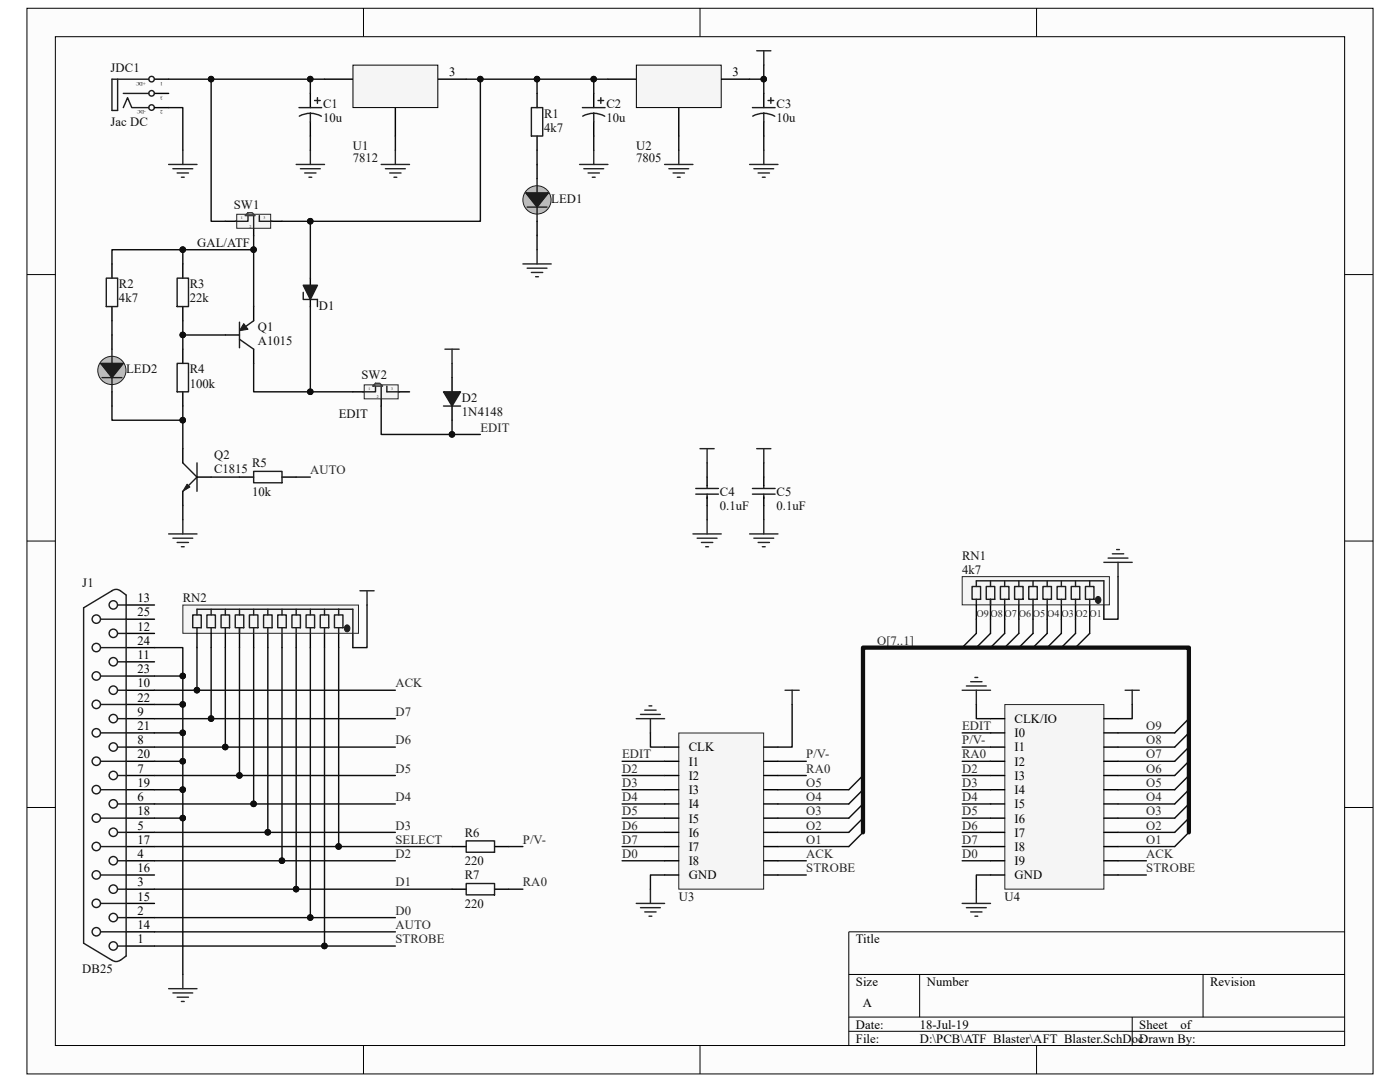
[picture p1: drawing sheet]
<svg xmlns="http://www.w3.org/2000/svg" width="279mm" height="216mm" viewBox="0 0 279 216" stroke-linecap="round" stroke-linejoin="round" font-family="sans-serif">
<path d="M5.4 1.7h268.6v212.6h-268.6z" fill="#fcfcfc"/>
<path d="M5.4 1.7h268.6v212.6h-268.6z" fill="none" stroke="#000" stroke-width=".2"/>
<path d="M11.1 7.4h257.3v201.2h-257.3z" fill="#fcfcfc"/>
<g fill="none" stroke="#000" stroke-width=".2">
<path d="M11 7.3h257.4v201.3h-257.4zM72.5 1.6v5.7M139.7 1.6v5.7M206.9 1.6v5.7M5.4 54.8h5.6M268.4 54.8h5.6M5.4 108h5.6M268.4 108h5.6M5.4 161.1h5.6M268.4 161.1h5.6M169.4 194.4h99M183.5 194.4v8.5"/>
<path d="M240.1 194.4v8.5M268.4 185.9h-99v22.7M72.5 208.6v5.7M139.7 208.6v5.7M169.4 202.9h99M169.4 205.8h99M206.9 208.6v5.7M226 202.9v5.7"/>
</g>
<g fill="none" stroke="#000" stroke-width=".28">
<path d="M25.2 137.7h5.6M25.2 134.9h5.6M25.2 132.1h5.6M25.2 129.2h5.6M25.2 126.4h5.6M25.2 123.6h5.6M25.2 120.7h5.6M47.8 126.4v2.8M50.6 126.4v2.8M53.5 126.4v2.8M56.3 126.4v2.8M59.1 126.4v2.8"/>
<path d="M61.9 126.4v2.8M64.8 126.4v2.8M67.6 126.4v2.8M70.4 126.4v2.8M25.2 157.6h5.6M25.2 154.7h5.6M25.2 151.9h5.6M25.2 149.1h5.6M25.2 146.2h5.6M25.2 143.4h5.6M25.2 140.6h5.6M25.2 177.4h5.6"/>
<path d="M25.2 174.6h5.6M25.2 171.8h5.6M25.2 168.9h5.6M25.2 166.1h5.6M25.2 163.3h5.6M25.2 160.4h5.6M25.2 188.8h5.6M25.2 185.9h5.6M25.2 183.1h5.6M25.2 180.3h5.6"/>
</g>
<g fill="none" stroke="#1c1c1c" stroke-width=".28">
<path d="M20.1 123.6h5.1M20.1 129.2h5.1M20.1 134.9h5.1M23.5 120.7h1.7M23.5 126.4h1.7M23.5 132.1h1.7M23.5 137.7h1.7M20.1 140.6h5.1M20.1 146.2h5.1M20.1 151.9h5.1M20.1 157.6h5.1M23.5 143.4h1.7"/>
<path d="M23.5 149.1h1.7M23.5 154.7h1.7M20.1 163.3h5.1M20.1 168.9h5.1M20.1 174.6h5.1M23.5 160.4h1.7M23.5 166.1h1.7M23.5 171.8h1.7M23.5 177.4h1.7M20.1 180.3h5.1M20.1 185.9h5.1M23.5 183.1h1.7"/>
<path d="M23.5 188.8h1.7M24 191.6l-.5 .2-.9-.1-5.9-3.5v-66.9l5.9-3.6 .6-.1a2.96 2.96 0 0 1 2 1.1v72.1l-1.2 .8"/>
<circle cx="19.2" cy="129.2" r=".83"/>
<circle cx="19.2" cy="123.5" r=".83"/>
<circle cx="19.2" cy="134.9" r=".83"/>
<circle cx="22.6" cy="137.7" r=".84"/>
<circle cx="22.6" cy="126.4" r=".84"/>
<circle cx="22.6" cy="132" r=".84"/>
<circle cx="22.6" cy="120.7" r=".84"/>
<circle cx="19.2" cy="157.6" r=".84"/>
<circle cx="19.2" cy="146.2" r=".84"/>
<circle cx="19.2" cy="151.9" r=".83"/>
<circle cx="19.2" cy="140.6" r=".83"/>
<circle cx="22.6" cy="149.1" r=".84"/>
<circle cx="22.6" cy="154.7" r=".84"/>
<circle cx="22.6" cy="143.4" r=".84"/>
<circle cx="19.2" cy="168.9" r=".83"/>
<circle cx="19.2" cy="163.2" r=".83"/>
<circle cx="19.2" cy="174.6" r=".83"/>
<circle cx="22.6" cy="177.4" r=".84"/>
<circle cx="22.6" cy="166.1" r=".84"/>
<circle cx="22.6" cy="171.7" r=".84"/>
<circle cx="22.6" cy="160.4" r=".84"/>
<circle cx="19.2" cy="185.9" r=".84"/>
<circle cx="19.2" cy="180.2" r=".83"/>
<circle cx="22.6" cy="183.1" r=".84"/>
<circle cx="22.6" cy="188.8" r=".84"/>
</g>
<path d="M33.7 197.3h5.6M34.5 198.1h4M35.4 199h2.2M36.2 199.8h.6M36.5 194.4v2.9" fill="none" stroke="#262626" stroke-width=".28"/>
<path d="M36.5 120.8h35v5.6h-35z" fill="#f5f5f5"/>
<path d="M36.5 120.7h35v5.7h-35z" fill="none" stroke="#262626" stroke-width=".2"/>
<path d="M68.9 124.9l.4-.2a.71 .71 0 0 1 .5 .7 .71 .71 0 0 1-.5 .7 .73 .73 0 0 1-.4-1.2z" fill-rule="evenodd" fill="#1c1c1c" stroke="#1c1c1c" stroke-width=".2"/>
<g fill="none" stroke="#1c1c1c" stroke-width=".28">
<path d="M38.5 122.7h1.7v2.6h-1.7zM39.3 122.7v-1.1h31.1v4.8M39.3 125.3v1.1M41.3 122.7h1.7v2.6h-1.7zM42.1 121.6v1.1M42.1 125.3v1.1M44.1 122.7h1.7v2.6h-1.7zM45 121.6v1.1M45 125.3v1.1M46.9 122.7h1.7v2.6h-1.7zM47.8 121.6v1.1M47.8 125.3v1.1"/>
<path d="M49.8 122.7h1.7v2.6h-1.7zM50.6 121.6v1.1M50.6 125.3v1.1M52.6 122.7h1.7v2.6h-1.7zM53.5 121.6v1.1M53.5 125.3v1.1M55.4 122.7h1.7v2.6h-1.7zM56.3 121.6v1.1M56.3 125.3v1.1M58.3 122.7h1.7v2.6h-1.7zM59.1 121.6v1.1M59.1 125.3v1.1"/>
<path d="M61.1 122.7h1.7v2.6h-1.7zM61.9 121.6v1.1M61.9 125.3v1.1M63.9 122.7h1.7v2.6h-1.7zM64.8 121.6v1.1M64.8 125.3v1.1M66.7 122.7h1.7v2.6h-1.7zM67.6 121.6v1.1M67.6 125.3v1.1"/>
</g>
<path d="M39.3 126.4v2.8M42.1 126.4v2.8M45 126.4v2.8" fill="none" stroke="#000" stroke-width=".28"/>
<path d="M71.8 117.9h2.9M73.2 117.9v2.8" fill="none" stroke="#262626" stroke-width=".28"/>
<path d="M135.5 146.3h16.9v31.1h-16.9z" fill="#f5f5f5"/>
<path d="M135.5 146.3h16.9v31.1h-16.9z" fill="none" stroke="#262626" stroke-width=".2"/>
<g fill="none" stroke="#000" stroke-width=".28">
<path d="M132.6 149.1h2.9M132.6 151.9h2.9M132.6 154.7h2.9M132.6 157.6h2.9M152.4 149.1h2.9M152.4 151.9h2.9M152.4 154.7h2.9M152.4 157.6h2.9M132.6 160.4h2.9M132.6 163.3h2.9M132.6 166.1h2.9M132.6 168.9h2.9"/>
<path d="M132.6 171.8h2.9M132.6 174.6h2.9M152.4 160.4h2.9M152.4 163.3h2.9M152.4 166.1h2.9M152.4 168.9h2.9M152.4 171.8h2.9M152.4 174.6h2.9"/>
</g>
<path d="M200.6 140.6h19.7v36.8h-19.7z" fill="#f5f5f5"/>
<path d="M200.5 140.6h19.8v36.8h-19.8z" fill="none" stroke="#262626" stroke-width=".2"/>
<g fill="none" stroke="#000" stroke-width=".28">
<path d="M64.8 15.8h5.6M87.4 15.8h5.6M78.9 21.5v5.6M197.7 143.4h2.8M197.7 146.2h2.8M197.7 149.1h2.8M197.7 151.9h2.8M197.7 154.7h2.8M197.7 157.6h2.8M220.3 143.4h2.8M220.3 146.2h2.8M220.3 149.1h2.8"/>
<path d="M220.3 151.9h2.8M220.3 154.7h2.8M220.3 157.6h2.8M197.7 160.4h2.8M197.7 163.3h2.8M197.7 166.1h2.8M197.7 168.9h2.8M197.7 171.8h2.8M197.7 174.6h2.8M220.3 160.4h2.8M220.3 163.3h2.8M220.3 166.1h2.8"/>
<path d="M220.3 168.9h2.8M220.3 171.8h2.8M220.3 174.6h2.8"/>
</g>
<path d="M129.8 177.4v2.9M194.8 177.4v2.9M127 180.3h5.6M127.8 181.1h4M128.7 182h2.2M129.5 182.8h.6M192 180.3h5.7M192.9 181.1h3.9M193.7 182h2.3M194.6 182.8h.5" fill="none" stroke="#262626" stroke-width=".28"/>
<path d="M70.5 13h16.9v8.5h-16.9z" fill="#f5f5f5"/>
<path d="M70.4 13h17v8.5h-17z" fill="none" stroke="#000" stroke-width=".2"/>
<path d="M121.3 15.8h5.7M143.9 15.8h5.7M135.5 21.5v5.6" fill="none" stroke="#000" stroke-width=".28"/>
<path d="M127 13h16.9v8.5h-16.9z" fill="#f5f5f5"/>
<path d="M127 13h16.9v8.5h-16.9z" fill="none" stroke="#000" stroke-width=".2"/>
<path d="M30.8 15.8h2.9M30.8 18.6h2.9M61.9 18.6v2.9M107.2 18.6v2.9M118.5 18.6v2.9M152.4 18.6v2.9M30.8 21.5h2.9M61.9 24.3v2.8M107.2 27.1v2.9M118.5 24.3v2.8M152.4 24.3v2.8" fill="none" stroke="#000" stroke-width=".28"/>
<g fill="none" stroke="#1c1c1c" stroke-width=".28">
<path d="M23.5 15.8v6.2h-1.2v-6.2h7.4M24.6 18.6h5.1M63.3 19.5v1.1M119.9 19.5v1.1M153.8 19.5v1.1M24.6 21.5l.9-2 .8 2h3.4M59.7 21.5h4.5M61.9 22.6l.9 .1 1.3 .5M61.9 22.6l-.9 .1-1.3 .5M61.9 22.6v1.7M62.8 20.1h1.1M106.1 21.5h2.2v5.6h-2.2z"/>
<path d="M116.2 21.5h4.6M118.5 22.6l.9 .1 1.3 .5M118.5 22.6l-.9 .1-1.3 .5M118.5 22.6v1.7M119.3 20.1h1.2M150.2 21.5h4.5M152.4 22.6l.9 .1 1.3 .5M152.4 22.6l-.9 .1-1.3 .5M152.4 22.6v1.7M153.3 20.1h1.1"/>
<circle cx="30.2" cy="18.6" r=".55"/>
<circle cx="30.2" cy="15.8" r=".55"/>
<circle cx="30.2" cy="21.5" r=".55"/>
</g>
<g fill="none" stroke="#262626" stroke-width=".28">
<path d="M151 10.1h2.8M152.4 10.1v2.9M33.7 32.8h5.6M34.5 33.7h4M35.4 34.5h2.2M36.2 35.4h.6M36.5 30v2.8M59.1 32.8h5.7M60 33.7h3.9M60.8 34.5h2.3M61.7 35.4h.5M61.9 30v2.8"/>
<path d="M76.1 32.8h5.6M76.9 33.7h4M77.8 34.5h2.2M78.6 35.4h.6M78.9 30v2.8M115.7 32.8h5.6M116.5 33.7h4M117.4 34.5h2.2M118.2 35.4h.6M118.5 30v2.8M132.6 32.8h5.7M133.5 33.7h3.9"/>
<path d="M134.3 34.5h2.3M135.2 35.4h.5M135.5 30v2.8M149.6 32.8h5.7M150.5 33.7h3.9M151.3 34.5h2.3M152.1 35.4h.6M152.4 30v2.8"/>
</g>
<circle cx="107.2" cy="39.9" r="2.82" fill="#c0c0c0" stroke="#1c1c1c" stroke-width=".2"/>
<path d="M104.9 38.5h4.5l-2.2 2.8z" fill="#1c1c1c"/>
<path d="M104.9 38.5h4.5l-2.2 2.8zM107.2 35.6v2.9M105.2 41.3h4M107.2 41.3v2.9M93 176.3h5.7v2.3h-5.7z" fill="none" stroke="#1c1c1c" stroke-width=".28"/>
<g fill="none" stroke="#000" stroke-width=".28">
<path d="M107.2 32.8v2.8M107.2 44.2v2.8M197.7 120.7v2.9M200.5 120.7v2.9M203.3 120.7v2.9M206.2 120.7v2.9M209 120.7v2.9M211.8 120.7v2.9M214.6 120.7v2.9M217.5 120.7v2.9M220.3 120.7v2.9M90.2 177.4h2.8"/>
<path d="M98.7 177.4h2.8"/>
</g>
<g fill="none" stroke="#262626" stroke-width=".28">
<path d="M104.4 52.7h5.6M105.2 53.5h4M106.1 54.4h2.2M106.9 55.2h.6M107.2 49.8v2.9M156.7 137.7h2.8M158.1 137.7v2.9M192 137.7h5.7M192.9 136.9h3.9M193.7 136h2.3M194.6 135.2h.5M194.8 137.7v2.9"/>
<path d="M224.5 137.7h2.9M226 137.7v2.9M127 143.4h5.6M127.8 142.6h4M128.7 141.7h2.2M129.5 140.9h.6M129.8 143.4v2.8"/>
</g>
<g fill="none" stroke="#0e0e0e" stroke-width=".28">
<path d="M172.2 157.6l-2.8 2.8M172.2 154.7l-2.8 2.9M237.3 157.6l-2.9 2.8M237.3 154.7l-2.9 2.9M237.3 151.9l-2.9 2.8M237.3 149.1l-2.9 2.8M237.3 146.2l-2.9 2.9M237.3 143.4l-2.9 2.8M172.2 166.1l-2.8 2.8M172.2 163.3l-2.8 2.8M172.2 160.4l-2.8 2.9M237.3 166.1l-2.9 2.8"/>
<path d="M237.3 163.3l-2.9 2.8M237.3 160.4l-2.9 2.9"/>
</g>
<path d="M192.1 115.1h29.3v5.6h-29.3z" fill="#f5f5f5"/>
<path d="M192 115.1h29.4v5.6h-29.4z" fill="none" stroke="#262626" stroke-width=".2"/>
<path d="M218.8 119.2l.4-.2a.71 .71 0 0 1 .5 .7 .71 .71 0 0 1-.5 .7 .73 .73 0 0 1-.4-1.2z" fill-rule="evenodd" fill="#1c1c1c" stroke="#1c1c1c" stroke-width=".2"/>
<g fill="none" stroke="#1c1c1c" stroke-width=".28">
<path d="M47.8 64.3v5.1M47.8 67.7l2.8 2M50.6 64l-2 1.4M194 117h1.7v2.6h-1.7zM194.8 117v-1.1h25.5v4.8M194.8 119.6v1.1M196.8 117h1.7v2.6h-1.7zM197.7 115.9v1.1M197.7 119.6v1.1M199.7 117h1.7v2.6h-1.7zM200.5 115.9v1.1M200.5 119.6v1.1"/>
<path d="M202.5 117h1.7v2.6h-1.7zM203.3 115.9v1.1M203.3 119.6v1.1M205.3 117h1.7v2.6h-1.7zM206.2 115.9v1.1M206.2 119.6v1.1M208.1 117h1.7v2.6h-1.7zM209 115.9v1.1M209 119.6v1.1M211 117h1.7v2.6h-1.7zM211.8 115.9v1.1M211.8 119.6v1.1"/>
<path d="M213.8 117h1.7v2.6h-1.7zM214.6 115.9v1.1M214.6 119.6v1.1M216.6 117h1.7v2.6h-1.7zM217.5 115.9v1.1M217.5 119.6v1.1"/>
</g>
<path d="M45 66.8h2.8M50.6 61.2v2.8M50.6 69.7v2.8M194.8 120.7v2.9" fill="none" stroke="#000" stroke-width=".28"/>
<path d="M220.3 112.2h5.7M221.1 111.4h4M222 110.5h2.3M222.8 109.7h.6M223.1 112.2v2.8" fill="none" stroke="#262626" stroke-width=".28"/>
<path d="M194.8 126.4l-2.8 2.8M197.7 126.4l-2.9 2.8M200.5 126.4l-2.8 2.8M203.3 126.4l-2.8 2.8M206.2 126.4l-2.9 2.8M209 126.4l-2.8 2.8M211.8 126.4l-2.8 2.8M214.6 126.4l-2.8 2.8M217.5 126.4l-2.9 2.8" fill="none" stroke="#0e0e0e" stroke-width=".28"/>
<path d="M48.6 64.6l.9 1.1-1.7 .3z" fill="#1c1c1c"/>
<path d="M48.6 64.6l.9 1.1-1.7 .3z" fill="none" stroke="#1c1c1c" stroke-width=".2"/>
<path d="M22.3 52.7v2.8M36.5 52.7v2.8M22.3 61.2v2.8M36.5 61.2v2.8M36.5 69.7v2.8M36.5 78.2v2.8" fill="none" stroke="#000" stroke-width=".28"/>
<path d="M21.2 55.5h2.3v5.7h-2.3zM35.4 55.5h2.2v5.7h-2.2zM35.4 72.5h2.2v5.7h-2.2z" fill="none" stroke="#1c1c1c" stroke-width=".28"/>
<circle cx="22.3" cy="73.9" r="2.82" fill="#c0c0c0" stroke="#1c1c1c" stroke-width=".2"/>
<path d="M20.1 72.5h4.5l-2.3 2.8z" fill="#1c1c1c"/>
<path d="M20.1 72.5h4.5l-2.3 2.8zM20.4 75.3h3.9M22.3 69.7v2.8M22.3 75.3v2.9" fill="none" stroke="#1c1c1c" stroke-width=".28"/>
<path d="M45 44.2h2.8M50.6 45.6v1.4M53.5 44.2h2.8M22.3 66.8v2.9M22.3 78.2v2.8" fill="none" stroke="#000" stroke-width=".28"/>
<path d="M47.3 42.8h6.7v2.8h-6.7z" fill="#f5f5f5"/>
<path d="M47.2 42.8h6.8v2.8h-6.8z" fill="none" stroke="#262626" stroke-width=".2"/>
<path d="M49.5 43v1.2h-2.6M50.6 43v2.6M51.8 43v1.2h2.5M36.5 92.4l2.8 2.8-2.3 2.3M39.3 92.4v5.6" fill="none" stroke="#1c1c1c" stroke-width=".28"/>
<path d="M49.5 42.5h.8l.6 .5h-2z" fill="none" stroke="#393939" stroke-width=".28"/>
<path d="M37.3 96.6l.6 .6-1.4 .8z" fill="#1c1c1c"/>
<path d="M37.3 96.6l.6 .6-1.4 .8z" fill="none" stroke="#1c1c1c" stroke-width=".2"/>
<path d="M61.9 55.5v1.4M61.9 59.8v1.4M36.5 89.5v2.9M36.5 98v2.9M39.3 95.2h2.8M47.8 95.2h2.8M56.3 95.2h2.8" fill="none" stroke="#000" stroke-width=".28"/>
<path d="M33.7 106.5h5.6M34.5 107.4h4M35.4 108.2h2.2M36.2 109.1h.6M36.5 103.7v2.8" fill="none" stroke="#262626" stroke-width=".28"/>
<path d="M60.5 58.3v1.5h2.8v1.4M50.6 94.1h5.7v2.2h-5.7z" fill="none" stroke="#1c1c1c" stroke-width=".28"/>
<path d="M60.5 56.9h2.8l-1.4 2.9z" fill="#1c1c1c"/>
<path d="M60.5 56.9h2.8l-1.4 2.9z" fill="none" stroke="#1c1c1c" stroke-width=".28"/>
<path d="M70.4 78.2h2.8M76.1 79.6v1.4M78.9 78.2h2.8" fill="none" stroke="#000" stroke-width=".28"/>
<path d="M72.7 76.8h6.8v2.8h-6.8z" fill="#f5f5f5"/>
<path d="M72.7 76.8h6.8v2.8h-6.8z" fill="none" stroke="#262626" stroke-width=".2"/>
<path d="M74.9 77v1.2h-2.5M76.1 77v2.6M77.2 77v1.2h2.6" fill="none" stroke="#1c1c1c" stroke-width=".28"/>
<path d="M74.4 77l.5-.5h.9l.6 .5z" fill="none" stroke="#393939" stroke-width=".28"/>
<path d="M90.2 75.3v2.9M90.2 81v2.9" fill="none" stroke="#000" stroke-width=".28"/>
<path d="M88.5 78.2h3.4l-1.7 2.8z" fill="#1c1c1c"/>
<path d="M88.5 78.2h3.4l-1.7 2.8zM88.5 81h3.4M138.9 97.5h4.5M138.9 98.6h4.5M141.1 96.9v.6M141.1 98.6v.9M150.2 97.5h4.5M150.2 98.6h4.5M152.4 96.9v.6M152.4 98.6v.9M93 167.8h5.7v2.3h-5.7z" fill="none" stroke="#1c1c1c" stroke-width=".28"/>
<g fill="none" stroke="#262626" stroke-width=".28">
<path d="M88.8 69.7h2.8M90.2 69.7v2.8M139.7 89.5h2.8M141.1 89.5v2.9M151 89.5h2.8M152.4 89.5v2.9M138.3 106.5h5.6M139.1 107.4h4M140 108.2h2.2M140.8 109.1h.6M141.1 103.7v2.8M149.6 106.5h5.7"/>
<path d="M150.5 107.4h3.9M151.3 108.2h2.3M152.1 109.1h.6M152.4 103.7v2.8"/>
</g>
<path d="M141.1 95.2v1.7M141.1 99.2v1.7M152.4 95.2v1.7M152.4 99.2v1.7M90.2 168.9h2.8M98.7 168.9h2.8" fill="none" stroke="#000" stroke-width=".28"/>
<g fill="none" stroke="#0e0e0e" stroke-width=".28">
<path d="M33.7 15.8h28.2M42.1 15.8v28.4h2.9M64.8 15.8h-2.9v2.8M93 15.8h25.5M95.9 15.8v28.4h-39.6M107.2 15.8v2.8M121.3 15.8h-2.8v2.8M149.6 15.8h2.8M152.4 13v5.6M33.7 21.5h2.8v8.5M61.9 27.1v2.9M78.9 27.1v2.9"/>
<path d="M107.2 30v2.8M118.5 27.1v2.9M135.5 27.1v2.9M152.4 27.1v2.9M22.3 52.7v-2.9h28.3v11.4M36.5 49.8v2.9M50.6 47v2.8M61.9 44.2v11.3M107.2 47v2.8M22.3 64v2.8M36.5 64v5.7M36.5 66.8h8.5"/>
<path d="M61.9 61.2v17h-11.3v-5.7M61.9 78.2h8.5M90.2 72.5v2.8M22.3 81v2.9h14.2v-2.9M36.5 83.9v5.6M42.1 95.2h5.7M59.1 95.2h2.8M76.1 81v5.7h19.8M90.2 83.9v2.8M141.1 92.4v2.8M152.4 92.4v2.8M36.5 100.9v2.8"/>
<path d="M141.1 100.9v2.8M152.4 100.9v2.8M223.1 115v8.6h-2.8M30.8 129.2h5.7v34.1M30.8 137.7h48.1M30.8 134.9h5.7M39.3 129.2v8.5M42.1 129.2v14.2M45 129.2v19.9M47.8 129.2v25.5M50.6 129.2v31.2M53.5 129.2v36.9"/>
<path d="M56.3 129.2v42.6M59.1 129.2v48.2M61.9 129.2v53.9M64.8 129.2v59.6M67.6 129.2v39.7M73.2 120.7v8.5h-2.8M194.8 123.6v2.8M197.7 123.6v2.8M200.5 123.6v2.8M203.3 123.6v2.8M206.2 123.6v2.8M209 123.6v2.8"/>
<path d="M211.8 123.6v2.8M214.6 123.6v2.8M217.5 123.6v2.8M30.8 154.7h48.1M30.8 149.1h48.1M30.8 143.4h48.1M30.8 157.6h5.7M30.8 151.9h5.7M30.8 146.2h5.7M30.8 140.6h5.7M124.2 157.6h8.4M124.2 151.9h8.4"/>
<path d="M124.2 154.7h8.4M129.8 146.2v2.9h2.8M155.3 157.6h14.1M155.3 151.9h5.6M155.3 154.7h5.6M158.1 140.6v8.5h-2.8M192 157.6h5.7M192 151.9h5.7M192 146.2h5.7M192 149.1h5.7M192 154.7h5.7M194.8 140.6v2.8h2.9"/>
<path d="M223.1 157.6h11.3M223.1 151.9h11.3M223.1 146.2h11.3M223.1 149.1h11.3M223.1 154.7h11.3M226 140.6v2.8h-2.9M30.8 163.3h5.7v31.1M30.8 177.4h59.4M30.8 171.8h48.1M30.8 166.1h48.1M30.8 160.4h48.1M30.8 168.9h59.4"/>
<path d="M101.5 177.4h2.9M101.5 168.9h2.9M124.2 171.8h8.4M124.2 168.9h8.4M124.2 166.1h8.4M124.2 163.3h8.4M124.2 160.4h8.4M132.6 174.6h-2.8v2.8M155.3 171.8h5.6M155.3 174.6h5.6M155.3 168.9h14.1M155.3 166.1h14.1"/>
<path d="M155.3 163.3h14.1M155.3 160.4h14.1M192 171.8h5.7M192 168.9h5.7M192 166.1h5.7M192 163.3h5.7M192 160.4h5.7M197.7 174.6h-2.9v2.8M223.1 171.8h5.7M223.1 174.6h5.7M223.1 168.9h11.3M223.1 166.1h11.3"/>
<path d="M223.1 163.3h11.3M223.1 160.4h11.3M30.8 188.8h48.1M30.8 183.1h48.1M30.8 185.9h48.1"/>
</g>
<g fill="#0e0e0e" stroke="#0e0e0e" stroke-width=".2">
<circle cx="36.5" cy="163.2" r=".55"/>
<circle cx="36.5" cy="134.9" r=".55"/>
<circle cx="36.5" cy="140.6" r=".55"/>
<circle cx="36.5" cy="146.2" r=".55"/>
<circle cx="36.5" cy="151.9" r=".55"/>
<circle cx="36.5" cy="157.6" r=".55"/>
<circle cx="39.3" cy="137.7" r=".55"/>
<circle cx="42.1" cy="143.4" r=".55"/>
<circle cx="45" cy="149.1" r=".55"/>
<circle cx="47.8" cy="154.7" r=".55"/>
<circle cx="50.6" cy="160.4" r=".55"/>
<circle cx="53.4" cy="166.1" r=".55"/>
<circle cx="56.3" cy="171.7" r=".55"/>
<circle cx="59.1" cy="177.4" r=".55"/>
<circle cx="61.9" cy="183.1" r=".55"/>
<circle cx="64.7" cy="188.8" r=".55"/>
<circle cx="67.6" cy="168.9" r=".55"/>
<circle cx="152.4" cy="15.8" r=".55"/>
<circle cx="118.5" cy="15.8" r=".55"/>
<circle cx="61.9" cy="15.8" r=".55"/>
<circle cx="42.1" cy="15.8" r=".55"/>
<circle cx="107.2" cy="15.8" r=".55"/>
<circle cx="95.9" cy="15.8" r=".55"/>
<circle cx="36.5" cy="66.8" r=".55"/>
<circle cx="36.5" cy="49.8" r=".55"/>
<circle cx="61.9" cy="44.1" r=".55"/>
<circle cx="50.6" cy="49.8" r=".55"/>
<circle cx="36.5" cy="83.8" r=".55"/>
<circle cx="61.9" cy="78.2" r=".55"/>
<circle cx="90.2" cy="86.7" r=".55"/>
</g>
<path d="M172.2 166.1v-36.9h65.1v36.9" fill="none" stroke="#0e0e0e" stroke-width=".85"/>
<g font-size="2.5" fill="#0e0e0e">
<text x="22.1" y="14.4">JDC1</text>
<text x="64.5" y="21.5">C1</text>
<text x="108.6" y="23.5">R1</text>
<text x="121" y="21.5">C2</text>
<text x="155" y="21.5">C3</text>
<text x="22.1" y="25.2">Jac DC</text>
<text x="64.5" y="24.3">10u</text>
<text x="70.4" y="30">U1</text>
<text x="108.6" y="26.3">4k7</text>
<text x="121" y="24.3">10u</text>
<text x="127" y="30">U2</text>
<text x="155" y="24.3">10u</text>
<text x="70.4" y="32.3">7812</text>
<text x="127" y="32.3">7805</text>
<text x="46.6" y="41.6">SW1</text>
<text x="110" y="40.5">LED1</text>
<text x="39.3" y="49.3">GAL/ATF</text>
<text x="23.7" y="57.5">R2</text>
<text x="37.9" y="57.5">R3</text>
<text x="23.7" y="60.3">4k7</text>
<text x="37.9" y="60.3">22k</text>
<text x="51.5" y="66">Q1</text>
<text x="63.6" y="61.8">D1</text>
<text x="51.5" y="68.8">A1015</text>
<text x="25.2" y="74.5">LED2</text>
<text x="37.9" y="74.5">R4</text>
<text x="37.9" y="77.3">100k</text>
<text x="72.1" y="75.6">SW2</text>
<text x="67.6" y="83.3">EDIT</text>
<text x="92.2" y="80.2">D2</text>
<text x="92.2" y="83">1N4148</text>
<text x="42.7" y="91.5">Q2</text>
<text x="42.7" y="94.4">C1815</text>
<text x="50.3" y="93.2">R5</text>
<text x="50.3" y="98.9">10k</text>
<text x="143.7" y="98.9">C4</text>
<text x="143.7" y="101.7">0.1uF</text>
<text x="155" y="98.9">C5</text>
<text x="155" y="101.7">0.1uF</text>
<text x="192" y="111.7">RN1</text>
<text x="16.4" y="117.1">J1</text>
<text x="192" y="114.5">4k7</text>
<text x="36.5" y="120.2">RN2</text>
<text x="92.7" y="167">R6</text>
<text x="92.7" y="172.6">220</text>
<text x="92.7" y="175.5">R7</text>
<text x="135.5" y="179.7">U3</text>
<text x="200.5" y="179.7">U4</text>
<text x="92.7" y="181.1">220</text>
<text x="16.4" y="194.2">DB25</text>
</g>
<g font-size="2.5">
<text x="89.7" y="15.2">3</text>
<text x="146.2" y="15.2">3</text>
<text x="27.4" y="125.8">12</text>
<text x="27.4" y="123">25</text>
<text x="27.4" y="120.2">13</text>
<text x="27.4" y="131.5">11</text>
<text x="27.4" y="128.7">24</text>
<text x="27.4" y="137.2">10</text>
<text x="27.4" y="134.3">23</text>
<text x="27.4" y="142.8">9</text>
<text x="27.4" y="140">22</text>
<text x="27.4" y="148.5">8</text>
<text x="27.4" y="145.7">21</text>
<text x="137.5" y="149.9">CLK</text>
<text x="202.5" y="144.3">CLK/IO</text>
<text x="202.5" y="147.1">I0</text>
<text x="202.5" y="149.9">I1</text>
<text x="27.4" y="154.2">7</text>
<text x="27.4" y="151.3">20</text>
<text x="137.5" y="152.8">I1</text>
<text x="137.5" y="155.6">I2</text>
<text x="202.5" y="152.8">I2</text>
<text x="202.5" y="155.6">I3</text>
<text x="27.4" y="159.8">6</text>
<text x="27.4" y="157">19</text>
<text x="137.5" y="158.5">I3</text>
<text x="137.5" y="161.3">I4</text>
<text x="202.5" y="158.5">I4</text>
<text x="202.5" y="161.3">I5</text>
<text x="27.4" y="165.5">5</text>
<text x="27.4" y="162.7">18</text>
<text x="137.5" y="164.1">I5</text>
<text x="137.5" y="167">I6</text>
<text x="202.5" y="164.1">I6</text>
<text x="202.5" y="167">I7</text>
<text x="27.4" y="171.2">4</text>
<text x="27.4" y="168.4">17</text>
<text x="137.5" y="169.8">I7</text>
<text x="137.5" y="172.6">I8</text>
<text x="202.5" y="169.8">I8</text>
<text x="202.5" y="172.6">I9</text>
<text x="27.4" y="179.7">15</text>
<text x="27.4" y="176.9">3</text>
<text x="27.4" y="174">16</text>
<text x="137.5" y="175.5">GND</text>
<text x="202.5" y="175.5">GND</text>
<text x="27.4" y="185.4">14</text>
<text x="27.4" y="182.5">2</text>
<text x="27.4" y="188.2">1</text>
<text x="170.8" y="188.2">Title</text>
<text x="170.8" y="196.7">Size</text>
<text x="184.9" y="196.7">Number</text>
<text x="241.5" y="196.7">Revision</text>
<text x="172.2" y="201">A</text>
<text x="170.8" y="205.2">Date:</text>
<text x="170.8" y="208.1">File:</text>
<text x="183.5" y="205.2">18-Jul-19</text>
<text x="183.5" y="208.1">D:\PCB\ATF_Blaster\AFT_Blaster.SchDocDrawn By:</text>
<text x="227.4" y="205.2">Sheet</text>
<text x="235.6" y="205.2">of</text>
</g>
<g font-size="2.5" fill="#262626">
<text x="95.9" y="86.1">EDIT</text>
<text x="61.9" y="94.7">AUTO</text>
<text x="175" y="128.7">O[7..1]</text>
<text x="78.9" y="137.2">ACK</text>
<text x="78.9" y="142.8">D7</text>
<text x="78.9" y="148.5">D6</text>
<text x="192" y="145.7">EDIT</text>
<text x="192" y="148.5">P/V-</text>
<text x="228.8" y="148.5">O8</text>
<text x="228.8" y="145.7">O9</text>
<text x="78.9" y="154.2">D5</text>
<text x="124.2" y="151.3">EDIT</text>
<text x="124.2" y="154.2">D2</text>
<text x="160.9" y="151.3">P/V-</text>
<text x="160.9" y="154.2">RA0</text>
<text x="192" y="151.3">RA0</text>
<text x="192" y="154.2">D2</text>
<text x="228.8" y="154.2">O6</text>
<text x="228.8" y="151.3">O7</text>
<text x="78.9" y="159.8">D4</text>
<text x="124.2" y="157">D3</text>
<text x="124.2" y="159.8">D4</text>
<text x="160.9" y="159.8">O4</text>
<text x="160.9" y="157">O5</text>
<text x="192" y="157">D3</text>
<text x="192" y="159.8">D4</text>
<text x="228.8" y="159.8">O4</text>
<text x="228.8" y="157">O5</text>
<text x="78.9" y="165.5">D3</text>
<text x="124.2" y="162.7">D5</text>
<text x="124.2" y="165.5">D6</text>
<text x="160.9" y="165.5">O2</text>
<text x="160.9" y="162.7">O3</text>
<text x="192" y="162.7">D5</text>
<text x="192" y="165.5">D6</text>
<text x="228.8" y="165.5">O2</text>
<text x="228.8" y="162.7">O3</text>
<text x="78.9" y="171.2">D2</text>
<text x="78.9" y="168.4">SELECT</text>
<text x="104.3" y="168.4">P/V-</text>
<text x="124.2" y="171.2">D0</text>
<text x="124.2" y="168.4">D7</text>
<text x="160.9" y="171.2">ACK</text>
<text x="160.9" y="168.4">O1</text>
<text x="192" y="171.2">D0</text>
<text x="192" y="168.4">D7</text>
<text x="228.8" y="171.2">ACK</text>
<text x="228.8" y="168.4">O1</text>
<text x="78.9" y="176.9">D1</text>
<text x="104.3" y="176.9">RA0</text>
<text x="160.9" y="174">STROBE</text>
<text x="228.8" y="174">STROBE</text>
<text x="78.9" y="182.5">D0</text>
<text x="78.9" y="185.4">AUTO</text>
<text x="78.9" y="188.2">STROBE</text>
</g>
<g font-size="2" fill="#262626">
<text x="194.9" y="123.1">O9</text>
<text x="197.7" y="123.1">O8O7 O6 O5</text>
<text x="209" y="123.1">O4</text>
<text x="211.8" y="123.1">O3O2 O1</text>
</g>
<g font-size="1" fill="#0e0e0e">
<text x="29.1" y="16.3" transform="rotate(-180 29.1 16.3)">+DC</text>
<text x="32.5" y="16.3" transform="rotate(-180 32.5 16.3)">1</text>
<text x="29.1" y="22" transform="rotate(-180 29.1 22)">-DC</text>
<text x="32.5" y="22" transform="rotate(-180 32.5 22)">2</text>
<text x="32.5" y="19.1" transform="rotate(-180 32.5 19.1)">3</text>
</g>
<g font-size=".8" fill="#0e0e0e">
<text x="48.1" y="43.7">1</text>
<text x="49.8" y="45.4">2</text>
<text x="52.6" y="43.7">3</text>
<text x="73.5" y="77.7">1</text>
<text x="78.1" y="77.7">3</text>
<text x="75.2" y="79.4">2</text>
</g>
</svg>
